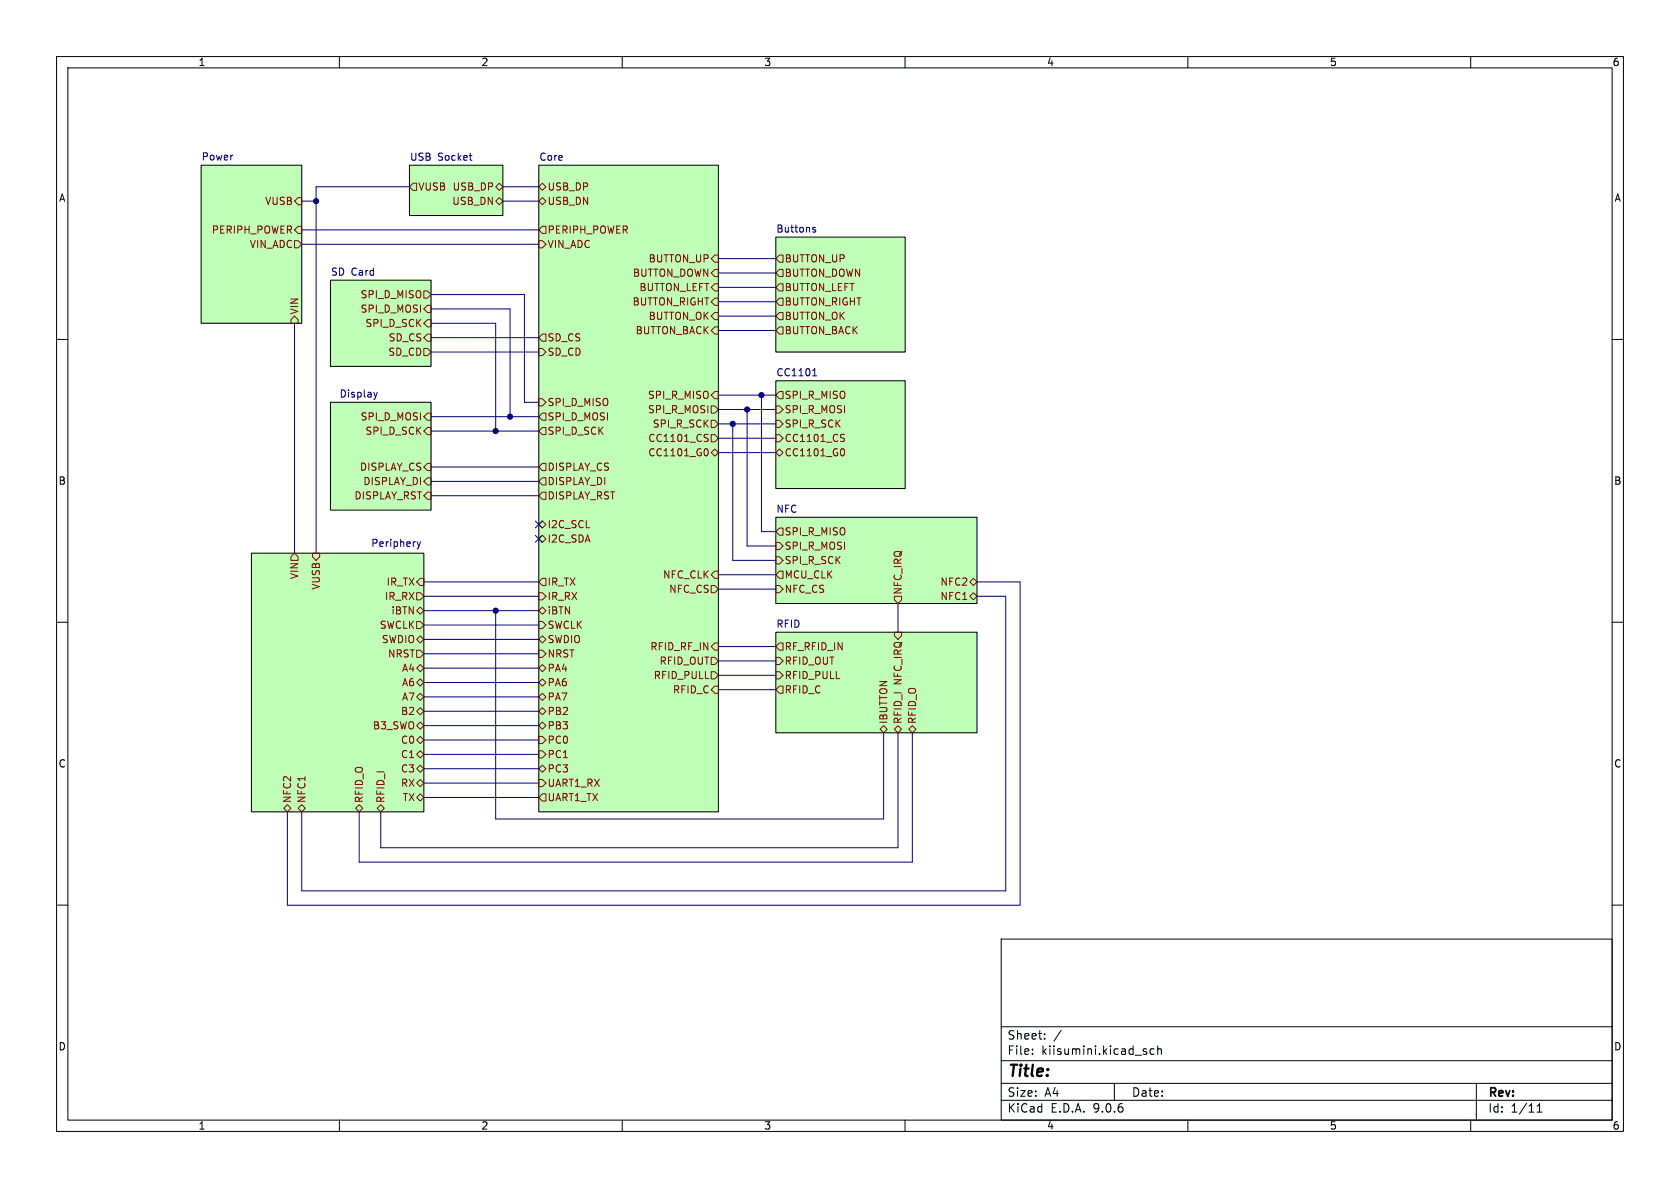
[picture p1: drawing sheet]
<svg xmlns="http://www.w3.org/2000/svg" width="297mm" height="210mm" viewBox="0 0 297 210" stroke-linecap="round" stroke-linejoin="round" font-family="sans-serif">
<g fill="none" stroke="#000" stroke-width=".18">
<path d="M10 10h277v190h-277zM12 12h273v186h-273zM60 10v2M110 10v2M160 10v2M210 10v2M260 10v2M35.6 29.2h17.7v28h-17.7zM72.4 29.2h16.5v8.9h-16.5zM95.2 29.2h31.8v114.3h-31.8zM58.4 49.5h17.8v15.3h-17.8zM137.2 41.9h22.8v20.3h-22.8z"/>
<path d="M10 60h2M58.4 71.1h17.8v19.1h-17.8zM137.2 67.3h22.8v19.1h-22.8zM285 60h2M44.4 97.8h30.5v45.7h-30.5zM137.2 91.4h35.5v15.3h-35.5zM10 110h2M137.2 111.8h35.5v17.7h-35.5zM285 110h2M10 160h2M177 166h108v32h-108zM285 160h2"/>
<path d="M60 198v2M110 198v2M160 198v2M177 194.5h108M177 191.5h108M177 187.5h108M177 181.5h108M182.5 186.3v.1M182.5 185.5v.1M184.7 183.6v.1M184.7 182.8v.1M187.6 182.1l-1.3 2"/>
<path d="M197 191.5v3M202.5 185.9l.2 .2-.2 .3M202.5 185.4l.2 .1M204 185.5l-.4-.1-.3 .3v.4l.2 .2h.5M204.7 185.5l.2-.1 .3 .1 .1 .9M204.7 184.9v1.5M210 198v2M260 198v2M261 191.5v6.5M271.7 196.6h.9M271.7 195.5l.5-.4v1.5"/>
</g>
<g fill="#c0ffb8" stroke="#c0ffb8" stroke-width=".18">
<path d="M58.4 71.1h17.8v19.1h-17.8z"/>
<path d="M35.6 29.2h17.7v28h-17.7z"/>
<path d="M72.4 29.2h16.5v8.9h-16.5z"/>
<path d="M58.4 49.5h17.8v15.3h-17.8z"/>
<path d="M137.2 111.8h35.5v17.7h-35.5z"/>
<path d="M44.4 97.8h30.5v45.7h-30.5z"/>
<path d="M137.2 41.9h22.8v20.3h-22.8z"/>
<path d="M95.2 29.2h31.8v114.3h-31.8z"/>
<path d="M137.2 91.4h35.5v15.3h-35.5z"/>
<path d="M137.2 67.3h22.8v19.1h-22.8z"/>
</g>
<g fill="none" stroke="#800000" stroke-width=".18">
<path d="M52.7 34.9h.6v1.3h-.6l-.6-.6zM73 32.4h.7v1.3h-.7l-.6-.7zM87.6 33l.7-.6 .6 .6-.6 .7zM87.6 35.6l.7-.7 .6 .7-.6 .6zM95.2 35.6l.7-.7 .6 .7-.6 .6zM95.2 33l.7-.6 .6 .6-.6 .7zM52.1 55.9l.6 .6v.7h-1.3v-.7zM52.1 42.5h.6l.6 .7-.6 .6h-.6zM52.7 40h.6v1.3h-.6l-.6-.7zM74.9 51.4h.7l.6 .7-.6 .6h-.7zM75.6 56.5h.6v1.3h-.6l-.7-.6zM75.6 54h.6v1.2h-.6l-.7-.6z"/>
<path d="M75.6 59.1h.6v1.2h-.6l-.7-.6zM95.2 42.5h.7l.6 .7-.6 .6h-.7zM95.9 59.1h.6v1.2h-.6l-.7-.6zM95.9 40h.6v1.3h-.6l-.7-.7zM126.4 50.2h.6v1.2h-.6l-.7-.6zM126.4 45.1h.6v1.3h-.6l-.7-.7zM126.4 55.2h.6v1.3h-.6l-.7-.6zM126.4 52.7h.6v1.3h-.6l-.7-.7zM126.4 57.8h.6v1.3h-.6l-.7-.7zM126.4 47.6h.6v1.3h-.6l-.7-.6zM137.2 58.4l.6-.6h.6v1.3h-.6zM137.2 48.3l.6-.7h.6v1.3h-.6z"/>
<path d="M137.2 53.3l.6-.6h.6v1.3h-.6zM137.2 50.8l.6-.6h.6v1.2h-.6zM137.2 55.9l.6-.7h.6v1.3h-.6zM137.2 45.7l.6-.6h.6v1.3h-.6zM74.9 61.6h.7l.6 .6-.6 .7h-.7zM75.6 75.6h.6v1.2h-.6l-.7-.6zM75.6 73h.6v1.3h-.6l-.7-.6zM95.2 70.5h.7l.6 .6-.6 .7h-.7zM95.2 61.6h.7l.6 .6-.6 .7h-.7zM95.9 73h.6v1.3h-.6l-.7-.6zM95.9 75.6h.6v1.2h-.6l-.7-.6zM124.7 76.8h.5"/>
<path d="M124.8 79.3a.68 .68 0 0 1 .4 .7 .68 .68 0 0 1-.4 .6M125 77.4l.2 .3-.2 .3M125.7 71.8h.7l.6 .6-.6 .6h-.7zM125.7 74.3h.7l.6 .6-.6 .7h-.7zM125.7 76.8h.7l.6 .7-.6 .6h-.7zM126.4 69.2h.6v1.3h-.6l-.7-.6zM137.2 76.8h.6l.6 .7-.6 .6h-.6zM137.2 69.9l.6-.7h.6v1.3h-.6zM137.2 74.3h.6l.6 .6-.6 .7h-.6zM137.2 71.8h.6l.6 .6-.6 .6h-.6zM148.8 76.8h.5M149 79.3a.79 .79 0 0 1 0 1.3"/>
<path d="M149.1 77.4l.2 .3-.2 .3M51.4 98.4l.7-.6 .6 .6v.7h-1.3zM55.2 97.8h1.3v.6l-.6 .7-.7-.7zM75.6 84.5h.6v1.2h-.6l-.7-.6zM75.6 81.9h.6v1.3h-.6l-.7-.6zM75.6 87h.6v1.3h-.6l-.7-.7zM95.2 92.7l.7-.6 .6 .6-.6 .6zM95.2 95.3l.7-.7 .6 .7-.6 .6zM95.9 81.9h.6v1.3h-.6l-.7-.6zM95.9 84.5h.6v1.2h-.6l-.7-.6zM95.9 87h.6v1.3h-.6l-.7-.7zM125.7 80l.7-.6 .6 .6-.6 .6z"/>
<path d="M137.2 95.9h.6l.6 .6-.6 .7h-.6zM137.2 98.4h.6l.6 .7-.6 .6h-.6zM137.2 94l.6-.7h.6v1.3h-.6zM137.2 80l.6-.6 .6 .6-.6 .6zM73.7 108l.6-.7 .6 .7-.6 .6zM73.7 104.8h.6l.6 .6-.6 .6h-.6zM73.7 118.1l.6-.6 .6 .6-.6 .6zM73.7 113l.6-.6 .6 .6-.6 .7zM73.7 114.9h.6l.6 .7-.6 .6h-.6zM73.7 109.9h.6l.6 .6-.6 .6h-.6zM74.3 102.2h.6v1.3h-.6l-.6-.6zM95.2 108l.7-.7 .6 .7-.6 .6z"/>
<path d="M95.2 104.8h.7l.6 .6-.6 .6h-.7zM95.2 109.9h.7l.6 .6-.6 .6h-.7zM95.2 113l.7-.6 .6 .6-.6 .7zM95.2 114.9h.7l.6 .7-.6 .6h-.7zM95.9 102.2h.6v1.3h-.6l-.7-.6zM95.9 117.5l.6 .6-.6 .6-.7-.6zM125.7 118.7h.7l.6 .7-.6 .6h-.7zM125.7 116.2h.7l.6 .6-.6 .7h-.7zM125.7 103.5h.7l.6 .6-.6 .7h-.7zM126.4 113.7h.6v1.2h-.6l-.7-.6zM126.4 101h.6v1.2h-.6l-.7-.6zM137.2 118.7h.6l.6 .7-.6 .6h-.6z"/>
<path d="M137.2 114.3l.6-.6h.6v1.2h-.6zM137.2 116.2h.6l.6 .6-.6 .7h-.6zM137.2 103.5h.6l.6 .6-.6 .7h-.6zM137.8 101h.6v1.2h-.6l-.6-.6zM158.1 111.8h1.3v.6l-.7 .6-.6-.6zM158.1 105.4h1.3v.6l-.7 .7-.6-.7zM171.4 105.4l.7-.6 .6 .6-.6 .6zM171.4 102.9l.7-.7 .6 .7-.6 .6zM73.7 133.4l.6-.7 .6 .7-.6 .6zM73.7 135.9l.6-.6 .6 .6-.6 .6zM73.7 123.2l.6-.6 .6 .6-.6 .6zM73.7 125.7l.6-.6 .6 .6-.6 .7z"/>
<path d="M73.7 130.8l.6-.6 .6 .6-.6 .6zM74.3 120l.6 .7-.6 .6-.6-.6zM74.3 137.8l.6 .6-.6 .7-.6-.7zM74.3 127.6l.6 .7-.6 .6-.6-.6zM95.2 135.9l.7-.6 .6 .6-.6 .6zM95.2 130.2h.7l.6 .6-.6 .6h-.7zM95.2 132.7h.7l.6 .7-.6 .6h-.7zM95.2 123.2l.7-.6 .6 .6-.6 .6zM95.2 120.7l.7-.7 .6 .7-.6 .6zM95.2 137.8h.7l.6 .6-.6 .7h-.7zM95.2 125.7l.7-.6 .6 .6-.6 .7zM95.9 127.6l.6 .7-.6 .6-.7-.6z"/>
<path d="M126.4 121.3h.6v1.3h-.6l-.7-.7zM137.8 121.3h.6v1.3h-.6l-.6-.7zM155.6 128.9l.6-.6 .6 .6-.6 .6zM158.1 128.9l.6-.6 .7 .6-.7 .6zM160.7 128.9l.6-.6 .6 .6-.6 .6zM50.2 142.9l.6-.7 .6 .7-.6 .6zM52.7 142.9l.6-.7 .7 .7-.7 .6zM62.9 142.9l.6-.7 .6 .7-.6 .6zM66.7 142.9l.6-.7 .6 .7-.6 .6zM73.7 141l.6-.7 .6 .7-.6 .6zM95.9 140.3h.6v1.3h-.6l-.7-.6z"/>
</g>
<g fill="none" stroke="#000080" stroke-width=".18">
<path d="M53.3 35.6h2.6M72.4 33h-16.5v64.8M83 27.5h.4M83.3 28.3h.1M88.9 33h6.3M88.9 35.6h6.3M52.1 57.2v40.6M53.3 43.2h41.9M53.3 40.6h41.9M76.2 52.1h16.5v19h2.5M76.2 57.2h11.4v19M76.2 54.6h14v19.1"/>
<path d="M76.2 59.7h19M127 53.3h10.2M127 45.7h10.2M127 50.8h10.2M127 48.3h10.2M127 55.9h10.2M127 58.4h10.2M143.7 40.4l.5 .4-.2 .2h-.3M144.2 40.2h-.3l-.2 .2M66.1 69.3l.3 .9M66.4 70.2l-.1 .3M66.7 69.3l-.3 .9"/>
<path d="M76.2 73.7h19M76.2 76.2h19M76.2 62.2h19M127 69.9h10.2M127 74.9h10.2M127 72.4h10.2M127 77.5h10.2M129.5 74.9v24.2h7.7M132.1 72.4v24.1h5.1M134.6 69.9v24.1h2.6M143.7 66.4h.7M143.9 65.3l.1-.1v1.2"/>
<path d="M73.7 95.8l.3 .8M74 96.6l-.3 .4M74.3 95.8l-.3 .8M76.2 85.1h19M76.2 87.6h19M76.2 82.6h19M127 80h10.2M74.9 110.5h20.3M74.9 108h20.3M74.9 102.9h20.3M74.9 105.4h20.3M74.9 115.6h20.3"/>
<path d="M74.9 118.1h20.3M74.9 113h20.3M87.6 108v36.8h68.6v-15.3M127 104.1h10.2M127 114.3h10.2M127 101.6h10.2M127 116.8h10.2M127 119.4h10.2M158.7 106.7v5.1M172.7 102.9h7.6v57.1h-129.5v-16.5M172.7 105.4h5.1v52.1h-124.5v-14M74.9 128.3h20.3"/>
<path d="M74.9 130.8h20.3M74.9 133.4h20.3M74.9 125.7h20.3M74.9 123.2h20.3M74.9 120.7h20.3M74.9 138.4h20.3M74.9 135.9h20.3M127 121.9h10.2M158.7 129.5v20.4h-91.4v-6.4M161.3 129.5v22.9h-97.8v-8.9M74.9 141h20.3"/>
</g>
<path d="M94.6 94.6l1.3 1.3M94.6 92.1l1.3 1.2M95.9 94.6l-1.3 1.3M95.9 92.1l-1.3 1.2" fill="none" stroke="#000084" stroke-width=".18"/>
<g fill="#000080" stroke="#000080" stroke-width=".18">
<circle cx="90.2" cy="73.7" r=".46"/>
<circle cx="87.6" cy="76.2" r=".46"/>
<circle cx="55.9" cy="35.6" r=".46"/>
<circle cx="132.1" cy="72.4" r=".46"/>
<circle cx="129.5" cy="74.9" r=".46"/>
<circle cx="87.6" cy="108" r=".46"/>
<circle cx="134.6" cy="69.9" r=".46"/>
</g>
<text font-size="2.8" x="178" y="190.9">Title:</text>
<g font-size="2.1">
<text x="178" y="184">Sheet:</text>
<text x="178" y="186.7">File:</text>
<text x="184.1" y="186.7">kiisumini.kicad_sch</text>
<text x="178" y="196.9">KiCad</text>
<text x="178" y="194.1">Size:</text>
<text x="184.7" y="194.1">A4</text>
<text x="185.7" y="196.9">E.D.A.</text>
<text x="193.3" y="196.9">9.0.6</text>
<text x="200" y="194.1">Date:</text>
<text x="263" y="194.3">Rev:</text>
<text x="263" y="196.9">Id:</text>
<text x="267.1" y="196.9">1/11</text>
</g>
<g font-size="1.8">
<text x="35" y="11.9">1</text>
<text x="85" y="11.9">2</text>
<text x="135" y="11.9">3</text>
<text x="185" y="11.9">4</text>
<text x="235" y="11.9">5</text>
<text x="285" y="11.9">6</text>
<text x="10.3" y="35.9">A</text>
<text x="285.3" y="35.9">A</text>
<text x="10.3" y="85.9">B</text>
<text x="285.3" y="85.9">B</text>
<text x="10.3" y="135.9">C</text>
<text x="285.3" y="135.9">C</text>
<text x="10.3" y="185.9">D</text>
<text x="285.3" y="185.9">D</text>
<text x="35" y="199.9">1</text>
<text x="85" y="199.9">2</text>
<text x="135" y="199.9">3</text>
<text x="185" y="199.9">4</text>
<text x="235" y="199.9">5</text>
<text x="285" y="199.9">6</text>
</g>
<g font-size="1.8" fill="#000080">
<text x="35.6" y="28.4">Power</text>
<text x="72.4" y="28.5">USB</text>
<text x="77.4" y="28.5">Socket</text>
<text x="95.2" y="28.5">Core</text>
<text x="137.2" y="41.2">Buttons</text>
<text x="58.4" y="48.8">SD Card</text>
<text x="59.9" y="70.4">Display</text>
<text x="137.2" y="66.6">CC1101</text>
<text x="137.2" y="90.7">NFC</text>
<text x="65.5" y="96.8">Periphery</text>
<text x="137.2" y="111">RFID</text>
</g>
<g font-size="1.8" fill="#800000">
<text x="73.9" y="33.9">VUSB</text>
<text x="79.9" y="33.9">USB_DP</text>
<text x="96.7" y="33.9">USB_DP</text>
<text x="37.3" y="41.5">PERIPH_POWER</text>
<text x="46.8" y="36.4">VUSB</text>
<text x="79.9" y="36.4">USB_DN</text>
<text x="96.7" y="36.4">USB_DN</text>
<text x="96.7" y="41.5">PERIPH_POWER</text>
<text x="44.1" y="44">VIN_ADC</text>
<text x="96.7" y="44">VIN_ADC</text>
<text x="114.6" y="46.6">BUTTON_UP</text>
<text x="138.6" y="46.6">BUTTON_UP</text>
<text x="63.7" y="52.9">SPI_D_MISO</text>
<text x="111.8" y="49.1">BUTTON_DOWN</text>
<text x="112.9" y="51.7">BUTTON_LEFT</text>
<text x="138.6" y="49.1">BUTTON_DOWN</text>
<text x="138.6" y="51.7">BUTTON_LEFT</text>
<text x="52.9" y="55.7" transform="rotate(-90 52.9 55.7)">VIN</text>
<text x="63.7" y="55.5">SPI_D_MOSI</text>
<text x="64.5" y="58">SPI_D_SCK</text>
<text x="111.7" y="54.2">BUTTON_RIGHT</text>
<text x="112.3" y="59.3">BUTTON_BACK</text>
<text x="114.6" y="56.7">BUTTON_OK</text>
<text x="138.6" y="59.3">BUTTON_BACK</text>
<text x="138.6" y="54.2">BUTTON_RIGHT</text>
<text x="138.6" y="56.7">BUTTON_OK</text>
<text x="68.5" y="63.1">SD_CD</text>
<text x="68.6" y="60.6">SD_CS</text>
<text x="96.7" y="63.1">SD_CD</text>
<text x="96.7" y="60.6">SD_CS</text>
<text x="96.7" y="72">SPI_D_MISO</text>
<text x="114.5" y="70.7">SPI_R_MISO</text>
<text x="138.6" y="70.7">SPI_R_MISO</text>
<text x="63.7" y="74.5">SPI_D_MOSI</text>
<text x="64.5" y="77.1">SPI_D_SCK</text>
<text x="96.7" y="74.5">SPI_D_MOSI</text>
<text x="96.7" y="77.1">SPI_D_SCK</text>
<text x="114.5" y="73.3">SPI_R_MOSI</text>
<text x="115.3" y="75.8">SPI_R_SCK</text>
<text x="138.6" y="75.8">SPI_R_SCK</text>
<text x="138.6" y="73.3">SPI_R_MOSI</text>
<text x="63.5" y="83.4">DISPLAY_CS</text>
<text x="96.7" y="83.4">DISPLAY_CS</text>
<text x="114.5" y="80.9">CC1101_G0</text>
<text x="114.5" y="78.3">CC1101_CS</text>
<text x="138.6" y="78.3">CC1101_CS</text>
<text x="138.6" y="80.9">CC1101_G0</text>
<text x="62.6" y="88.5">DISPLAY_RST</text>
<text x="64.1" y="86">DISPLAY_DI</text>
<text x="96.7" y="86">DISPLAY_DI</text>
<text x="96.7" y="88.5">DISPLAY_RST</text>
<text x="96.7" y="93.6">I2C_SCL</text>
<text x="138.6" y="94.8">SPI_R_MISO</text>
<text x="96.7" y="96.1">I2C_SDA</text>
<text x="138.6" y="97.4">SPI_R_MOSI</text>
<text x="138.6" y="99.9">SPI_R_SCK</text>
<text x="52.9" y="102.5" transform="rotate(-90 52.9 102.5)">VIN</text>
<text x="56.7" y="104.4" transform="rotate(-90 56.7 104.4)">VUSB</text>
<text x="67.9" y="106.3">IR_RX</text>
<text x="68.2" y="103.7">IR_TX</text>
<text x="96.7" y="103.7">IR_TX</text>
<text x="96.7" y="106.3">IR_RX</text>
<text x="117.1" y="102.5">NFC_CLK</text>
<text x="118.2" y="105">NFC_CS</text>
<text x="138.6" y="105">NFC_CS</text>
<text x="138.6" y="102.5">MCU_CLK</text>
<text x="159.6" y="105.2" transform="rotate(-90 159.6 105.2)">NFC_IRQ</text>
<text x="166.2" y="106.3">NFC1</text>
<text x="166.2" y="103.7">NFC2</text>
<text x="67" y="111.4">SWCLK</text>
<text x="67.4" y="113.9">SWDIO</text>
<text x="69.1" y="108.8">iBTN</text>
<text x="96.7" y="108.8">iBTN</text>
<text x="96.7" y="111.4">SWCLK</text>
<text x="96.7" y="113.9">SWDIO</text>
<text x="68.5" y="116.4">NRST</text>
<text x="71" y="119">A4</text>
<text x="96.7" y="119">PA4</text>
<text x="96.7" y="116.4">NRST</text>
<text x="114.9" y="115.2">RFID_RF_IN</text>
<text x="116.5" y="117.7">RFID_OUT</text>
<text x="138.6" y="115.2">RF_RFID_IN</text>
<text x="138.6" y="117.7">RFID_OUT</text>
<text x="71" y="121.5">A6</text>
<text x="71" y="124.1">A7</text>
<text x="96.7" y="124.1">PA7</text>
<text x="96.7" y="121.5">PA6</text>
<text x="115.5" y="120.2">RFID_PULL</text>
<text x="118.9" y="122.8">RFID_C</text>
<text x="138.6" y="120.2">RFID_PULL</text>
<text x="138.6" y="122.8">RFID_C</text>
<text x="65.8" y="129.1">B3_SWO</text>
<text x="70.8" y="126.6">B2</text>
<text x="70.8" y="131.7">C0</text>
<text x="96.7" y="131.7">PC0</text>
<text x="96.7" y="129.1">PB3</text>
<text x="96.7" y="126.6">PB2</text>
<text x="157.1" y="128.1" transform="rotate(-90 157.1 128.1)">IBUTTON</text>
<text x="159.6" y="128.1" transform="rotate(-90 159.6 128.1)">RFID_I NFC_IRQ</text>
<text x="162.2" y="128.1" transform="rotate(-90 162.2 128.1)">RFID_O</text>
<text x="70.8" y="134.2">C1</text>
<text x="70.8" y="136.8">C3</text>
<text x="96.7" y="136.8">PC3</text>
<text x="96.7" y="134.2">PC1</text>
<text x="51.7" y="142" transform="rotate(-90 51.7 142)">NFC2</text>
<text x="54.2" y="142" transform="rotate(-90 54.2 142)">NFC1</text>
<text x="64.4" y="142" transform="rotate(-90 64.4 142)">RFID_O</text>
<text x="68.2" y="142" transform="rotate(-90 68.2 142)">RFID_I</text>
<text x="70.8" y="139.3">RX</text>
<text x="71.1" y="141.8">TX</text>
<text x="96.7" y="139.3">UART1_RX</text>
<text x="96.7" y="141.8">UART1_TX</text>
</g>
</svg>
